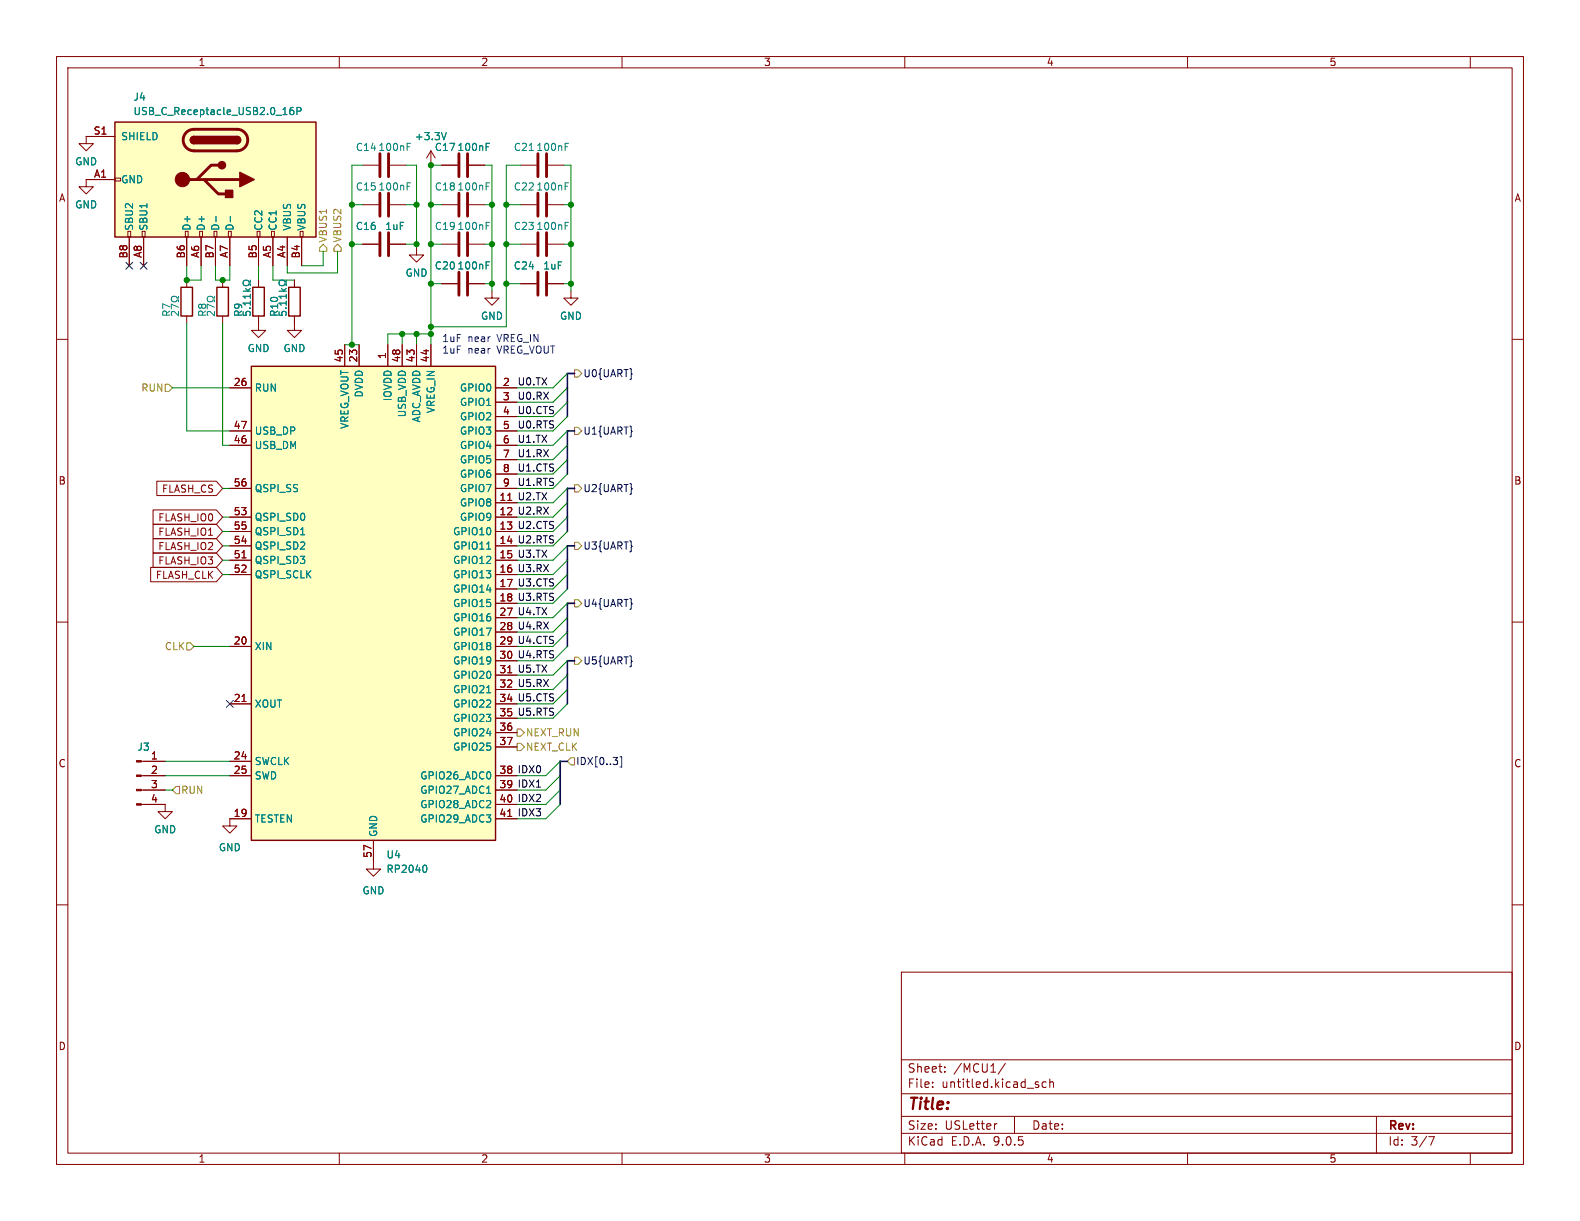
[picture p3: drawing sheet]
<svg xmlns="http://www.w3.org/2000/svg" width="279mm" height="216mm" viewBox="0 0 279 216" stroke-linecap="round" stroke-linejoin="round" font-family="sans-serif">
<g fill="none" stroke="#840000" stroke-width=".18">
<path d="M10 10h259.4v195.9h-259.4zM12 12h255.4v191.9h-255.4zM60 10v2M110 10v2M160 10v2M210 10v2M260 10v2M15.2 31.8v1.2h1.3l-1.3 1.3-1.2-1.3h1.2M15.2 24.1v1.3h1.3l-1.3 1.3-1.2-1.3h1.2M76.2 29.2h.1M76.2 26.7l-.8 1.2M76.2 26.7l.8 1.2"/>
<path d="M76.2 26.7v2.5M39.4 49.5v1.3M39.4 55.9v1.3M64.1 43.2h2.8M69 43.2h2.8M73.7 43.8v1.3h1.2l-1.2 1.3-1.3-1.3h1.3M10 60h2M267.4 60h2M10 110h2M267.4 110h2M40.6 144.8v1.3h1.3l-1.3 1.2-1.2-1.2h1.2M10 160h2"/>
<path d="M159.4 171.9h108v32h-108zM267.4 160h2M159.4 197.4h108M159.4 193.4h108M159.4 187.4h108M164.9 192.1v.2M164.9 191.4v.1M167.1 189.4v.2M167.1 188.7v.1M176.3 198.7l-.3 .1M177.8 188l-1.3 1.9M179.4 197.4v3"/>
<path d="M183.6 191.9v.3M185 191.4l-.4-.1-.3 .3v.4l.1 .2h.6M185.6 191.4l.3-.1 .3 .1 .1 .9M185.6 190.8v1.5M243.4 197.4v6.5M60 203.9v2M110 203.9v2M159.4 200.4h108M160 203.9v2M210 203.9v2M252.6 201h1l-.6 1.5M260 203.9v2"/>
</g>
<path d="M78.9 23.4l-.4 1.3M36.6 53.8l1.3 .5M37.3 53.4l.4-.3h.2v.3M37.9 55.1v.7l-.7-.7M37.9 52.4v.3h-.2a.54 .54 0 0 0-.8-.3 .54 .54 0 0 0-.2 .8l.3 .2" fill="none" stroke="#008484" stroke-width=".18"/>
<path d="M67.2 41.1v4.1M68.7 41.1v4.1" fill="none" stroke="#840000" stroke-width=".51"/>
<path d="M38.4 50.8h2v5.1h-2z" fill="none" stroke="#840000" stroke-width=".25"/>
<path d="M20.3 21.6h35.6v20.3h-35.6z" fill="#ffffc2"/>
<g fill="none" stroke="#840000" stroke-width=".18">
<path d="M15.2 24.1h5.1M15.2 31.8h5.1M20.3 31.5h1v.5h-1zM64.1 36.2h2.8M64.1 29.2h2.8M69 36.2h2.8M69 29.2h2.8M78.1 36.2h2.8M78.1 29.2h2.8M82.9 36.2h2.8M82.9 29.2h2.8M92.1 36.2h2.8"/>
<path d="M92.1 29.2h2.8M96.9 36.2h2.8M96.9 29.2h2.8M22.6 40.9h.5v1h-.5zM22.9 41.9v5.1M25.1 40.9h.6v1h-.6zM25.4 41.9v5.1M32.8 40.9h.5v1h-.5zM33 41.9v5.1M35.3 40.9h.5v1h-.5zM35.6 41.9v5.1M37.8 40.9h.6v1h-.6z"/>
<path d="M38.1 41.9v5.1M40.4 40.9h.5v1h-.5zM40.6 41.9v5.1M45.5 40.9h.5v1h-.5zM45.7 57.2v1.2h1.3l-1.3 1.3-1.3-1.3h1.3M45.7 41.9v5.1M48 40.9h.5v1h-.5zM48.3 41.9v5.1M49.5 43.7h.9M50 43.5v.8l-.9-.3M50 44.8v.6M50.4 44.6l-1.3 .5 1.3 .4"/>
<path d="M50.8 41.9v5.1M52.1 55.9v2.5h1.2l-1.2 1.3-1.3-1.3h1.3M52.1 49.5v1.3M53.1 40.9h.5v1h-.5zM53.3 41.9v5.1M78.1 43.2h2.8M82.9 43.2h2.8M87 51.4v1.3h1.3l-1.3 1.3-1.3-1.3h1.3M92.1 50.2h2.8M92.1 43.2h2.8M96.9 50.2h2.8M96.9 43.2h2.8"/>
<path d="M101 51.4v1.3h1.2l-1.2 1.3-1.3-1.3h1.3M25 134.6h4.2M25 137.2h4.2M25 139.7h4.2M25 142.2h4.2"/>
</g>
<path d="M20.3 21.6h35.6v20.3h-35.6zM34.3 24.1a.64 .64 0 0 0-.6 .7 .64 .64 0 0 0 .6 .6M41.9 24.1a.64 .64 0 0 1 .6 .7 .64 .64 0 0 1-.6 .6M51.1 50.8h2v5.1h-2z" fill="none" stroke="#840000" stroke-width=".25"/>
<g fill="none" stroke="#840000" stroke-width=".51">
<path d="M32.3 31.8h10.1M32.9 23.4l.6-.4 .6-.1h7.8a1.91 1.91 0 0 1 1.9 1.9 1.91 1.91 0 0 1-1.9 1.9h-7.6a1.91 1.91 0 0 1-1.8-1.2 1.91 1.91 0 0 1 .4-2.1zM36.1 31.8l2.5 2.5h1.3M38.6 29.2h-1.3l-2.5 2.6M67.2 27.2v4M67.2 34.2v4M68.7 27.2v4M68.7 34.2v4M81.2 27.2v4M81.2 34.2v4M82.7 27.2v4M82.7 34.2v4"/>
<path d="M95.1 27.2v4M95.1 34.2v4M96.6 27.2v4M96.6 34.2v4M81.2 41.1v4.1M82.7 41.1v4.1M95.1 41.1v4.1M95.1 48.1v4.1M96.6 41.1v4.1M96.6 48.1v4.1"/>
</g>
<g fill="#840000" stroke="#840000" stroke-width=".25">
<path d="M34.3 24.1h7.6v1.3h-7.6z"/>
<path d="M41.9 24.1a.64 .64 0 0 1 .6 .7 .64 .64 0 0 1-.6 .6z"/>
<path d="M33.8 24.3l.5-.2v1.3a.63 .63 0 0 1-.6-.4 .63 .63 0 0 1 .1-.7z"/>
<path d="M42.4 30.5l2.6 1.3-2.6 1.2z"/>
<path d="M39.9 33.7h1.2v1.2h-1.2z"/>
<circle cx="39.2" cy="29.2" r=".63"/>
</g>
<g fill="#840000" stroke="#840000" stroke-width=".18">
<path d="M24.1 134.5h.9v.2h-.9z"/>
<path d="M24.1 137h.9v.3h-.9z"/>
<path d="M24.1 139.6h.9v.2h-.9z"/>
<path d="M24.1 142.1h.9v.3h-.9z"/>
<circle cx="32.3" cy="31.7" r="1.27"/>
</g>
<g fill="none" stroke="#008484" stroke-width=".18">
<path d="M51.8 19l-.3 .1a.86 .86 0 0 0 0 1.2l.4-.2 .1-.4-.3-.2h-.3l-.2 .2M52.5 19.7l.6-.1 .1-.2v-.3l-.7-.1v1.3M38.2 38.3v.9M40.7 38.3v.9M72 32.9h.4M72 32.3h.6M72 25.9h.4M72 25.3h.6M86 32.9h.4M86 32.3h.6M86 25.9h.4M86 25.3h.6"/>
<path d="M86 39.9h.4M86 39.3h.6M93.6 26.6h.7M99.9 32.9h.5M99.9 32.3h.6M99.9 25.9h.5M99.9 25.3h.6M99.9 39.9h.5M99.9 39.3h.6M49.3 53.6h1.3M49.3 52.4h1.3M49.3 51.5h1.3"/>
<path d="M49.8 51l.5 .5M50 55.1h.4l.2 .1v.4l-.1 .2M50.5 54.5h.1M50.6 49.6v.3h-.2a.54 .54 0 0 0-.8-.3 .54 .54 0 0 0-.2 .7 .58 .58 0 0 0 1-.1h.2v.3M50.6 52v.8M50.6 53.2v.8M50.6 51l-.5 .4"/>
</g>
<path d="M44.4 64.8h43.2v83.8h-43.2z" fill="#ffffc2"/>
<path d="M32 50.8h2v5.1h-2zM44.7 50.8h2v5.1h-2zM44.4 64.8h43.2v83.8h-43.2z" fill="none" stroke="#840000" stroke-width=".25"/>
<g fill="none" stroke="#840000" stroke-width=".18">
<path d="M15.2 24.1h5.1M15.2 31.8h5.1M76.2 29.2h.1M78.1 29.2h2.8M82.9 29.2h2.8M22.9 41.9v5.1M25.4 41.9v5.1M33 41.9v5.1M33 49.5v1.3M33 55.9v1.3M35.6 41.9v5.1M38.1 41.9v5.1"/>
<path d="M40.6 41.9v5.1M45.7 41.9v5.1M45.7 49.5v1.3M45.7 55.9v1.3M48.3 41.9v5.1M49.5 43.7h.9M50 43.5v.8l-.9-.3M50 44.8v.6M50.4 44.6l-1.3 .5 1.3 .4M50.8 41.9v5.1M52.1 49.5v1.3M52.1 55.9v1.3"/>
<path d="M53.3 41.9v5.1M64.1 43.2h2.8M69 43.2h2.8M78.1 50.2h2.8M82.9 50.2h2.8M92.1 50.2h2.8M96.9 50.2h2.8M40.6 68.6h3.8M40.6 76.2h3.8M40.6 78.7h3.8M61 61v3.8M63.5 61v3.8"/>
<path d="M68.6 61v3.8M71.1 61v3.8M73.7 61v3.8M76.2 61v3.8M87.6 68.6h3.8M87.6 76.2h3.8M87.6 78.7h3.8M87.6 71.1h3.8M87.6 73.7h3.8M27.1 90.2h11.2l1.1 1.2-1.1 1.3h-11.2zM27.1 95.2h11.2l1.1 1.3-1.1 1.3h-11.2zM27.1 92.7h11.2l1.1 1.3-1.1 1.3h-11.2z"/>
<path d="M27.1 97.8h11.2l1.1 1.3-1.1 1.2h-11.2zM27.7 85.1h10.6l1.1 1.3-1.1 1.2h-10.6zM40.6 86.4h3.8M40.6 91.4h3.8M40.6 94h3.8M40.6 96.5h3.8M40.6 99.1h3.8M42.8 98.6h.7M87.6 86.4h3.8M87.6 91.4h3.8M87.6 94h3.8M87.6 96.5h3.8"/>
<path d="M87.6 99.1h3.8M87.6 81.3h3.8M87.6 83.8h3.8M87.6 88.9h3.8M89.8 88.5h.7M26.6 100.3h11.7l1.1 1.3-1.1 1.3h-11.7zM40.6 101.6h3.8M40.6 114.3h3.8M87.6 101.6h3.8M87.6 114.3h3.8M87.6 104.1h3.8M87.6 106.7h3.8"/>
<path d="M87.6 109.2h3.8M87.6 111.8h3.8M87.6 116.8h3.8M87.6 119.4h3.8M89.8 119h.7M25.4 134.6h3.8M25.4 137.2h3.8M25.4 139.7h3.8M40.6 124.5h3.8M40.6 134.6h3.8M40.6 137.2h3.8M42.8 124h.7"/>
<path d="M87.6 124.5h3.8M87.6 137.2h3.8M87.6 121.9h3.8M87.6 127h3.8M87.6 129.5h3.8M87.6 132.1h3.8M87.6 139.7h3.8M25.4 142.2h3.8v1.3h1.3l-1.3 1.3-1.3-1.3h1.3M40.6 144.8h3.8M66 148.6v5.1h1.3l-1.3 1.2-1.2-1.2h1.2M87.6 144.8h3.8M87.6 142.2h3.8"/>
<path d="M89.8 144.4h.7"/>
</g>
<g fill="none" stroke="#008484" stroke-width=".18">
<path d="M51.8 19l-.3 .1a.86 .86 0 0 0 0 1.2l.4-.2 .1-.4-.3-.2h-.3l-.2 .2M52.5 19.7l.6-.1 .1-.2v-.3l-.7-.1v1.3M38.2 38.3v.9M40.7 38.3v.9M78.9 23.4l-.4 1.3M86 25.9h.4M86 25.3h.6M30.3 53.8l1.3 .5M31.6 52.4v.3h-.3a.54 .54 0 0 0-.7-.3 .54 .54 0 0 0-.2 .8 .58 .58 0 0 0 .9-.1h.3v.3M31.6 55.1v.7l-.8-.7M43 53.6h1.3M43 51.5h1.3"/>
<path d="M43.4 51l.5 .5M43.6 55.1h.4l.2 .1 .1 .4-.2 .2M44.1 54.5h.2M44.3 49.6v.3h-.3a.54 .54 0 0 0-.7-.3 .54 .54 0 0 0-.2 .7 .58 .58 0 0 0 .9-.1h.3v.3M44.3 52v.8M44.3 53.2v.8M44.3 52.4h-1.3l.4 .4M44.3 51l-.5 .4M49.3 53.6h1.3M49.3 52.4h1.3M49.3 51.5h1.3M49.8 51l.5 .5"/>
<path d="M50 55.1h.4l.2 .1v.4l-.1 .2M50.5 54.5h.1M50.6 49.6v.3h-.2a.54 .54 0 0 0-.8-.3 .54 .54 0 0 0-.2 .7 .58 .58 0 0 0 1-.1h.2v.3M50.6 52v.8M50.6 53.2v.8M50.6 51l-.5 .4M86 46.9h.4M86 46.3h.6M53.2 94.6h.7M86.1 97.1h.7M86.1 122.5h.7M75.2 153a.79 .79 0 0 1 0 1.2"/>
<path d="M86.1 140.3h.7"/>
</g>
<path d="M81.2 48.1v4.1M82.7 48.1v4.1" fill="none" stroke="#840000" stroke-width=".51"/>
<g fill="none" stroke="#848400" stroke-width=".18">
<path d="M57.1 43.2l.7 .6v.7h-1.3v-.7zM59.7 43.2l.6 .6v.7h-1.2v-.7zM29.2 67.9h.6l.7 .7-.7 .6h-.6zM101.6 65.4h.6l.7 .6-.7 .7h-.6zM101.6 75.6h.6l.7 .6-.7 .6h-.6zM101.6 85.7h.6l.7 .7-.7 .6h-.6zM101.6 95.9h.6l.7 .6-.7 .7h-.6zM33 113.7h.7l.6 .6-.6 .6h-.7zM101.6 106h.6l.7 .7-.7 .6h-.6zM101.6 116.2h.6l.7 .6-.7 .7h-.6zM30.5 139.7l.6-.6h.6v1.2h-.6zM91.4 128.9h.7l.6 .6-.6 .7h-.7z"/>
<path d="M91.4 131.4h.7l.6 .7-.6 .6h-.7zM100.3 134.6l.7-.6h.6v1.3h-.6z"/>
</g>
<path d="M22.3 46.4l1.2 1.2M23.5 46.4l-1.2 1.2M24.8 46.4l1.2 1.2M26 46.4l-1.2 1.2M40 123.9l1.2 1.2M41.2 123.9l-1.2 1.2M108.4 133.9h.8l-.4 .5M109.1 134.5v.6M109.6 133.8h.3v1.8h-.3" fill="none" stroke="#000084" stroke-width=".18"/>
<path d="M101.6 66h-1.3v7.7M101.6 76.2h-1.3v7.6M101.6 86.4h-1.3v7.6M101.6 96.5h-1.3v7.6M101.6 106.7h-1.3v7.6M101.6 116.8h-1.3v7.7M100.3 134.6h-1.2v7.6" fill="none" stroke="#000084" stroke-width=".3"/>
<g fill="none" stroke="#008400" stroke-width=".18">
<path d="M62.2 36.2h1.9M64.1 29.2h-1.9v31.8M71.8 29.2h1.9v14.6M71.8 36.2h1.9M76.2 36.2h1.9M78.1 29.2h-1.9v31.8M85.7 29.2h1.3v22.2M85.7 36.2h1.3M89.5 36.2h2.6M92.1 29.2h-2.6v28.6h-13.3M99.7 29.2h1.3v22.2M99.7 36.2h1.3"/>
<path d="M33 47v2.5h2.6v-2.5M33 57.2v19h7.6M38.1 47v2.5h2.5v-2.5M39.4 57.2v21.5h1.2M45.7 47v2.5M48.3 47v2.5h3.8M57.1 44.5v2.5h-3.8M59.7 44.5v3.8h-8.9v-1.3M62.2 43.2h1.9M71.1 59.1v1.9M71.8 43.2h1.9M73.7 59.1v1.9"/>
<path d="M76.2 50.2h1.9M76.2 59.1h-7.6v1.9M76.2 43.2h1.9M85.7 50.2h1.3M85.7 43.2h1.3M89.5 50.2h2.6M89.5 43.2h2.6M99.7 50.2h1.3M99.7 43.2h1.3M30.5 68.6h10.1M61 61h2.5M100.3 66l-2.5 2.6h-6.4"/>
<path d="M100.3 78.7l-2.5 2.6h-6.4M100.3 76.2l-2.5 2.5h-6.4M100.3 71.1l-2.5 2.6h-6.4M100.3 68.6l-2.5 2.5h-6.4M100.3 73.7l-2.5 2.5h-6.4M39.4 94h1.2M39.4 86.4h1.2M39.4 91.4h1.2M39.4 99.1h1.2M39.4 96.5h1.2M100.3 91.4l-2.5 2.6h-6.4M100.3 83.8l-2.5 2.6h-6.4"/>
<path d="M100.3 81.3l-2.5 2.5h-6.4M100.3 88.9l-2.5 2.5h-6.4M100.3 86.4l-2.5 2.5h-6.4M100.3 99.1l-2.5 2.5h-6.4M100.3 96.5l-2.5 2.6h-6.4M100.3 94l-2.5 2.5h-6.4M34.3 114.3h6.3M39.4 101.6h1.2M100.3 101.6l-2.5 2.5h-6.4M100.3 104.1l-2.5 2.6h-6.4M100.3 116.8l-2.5 2.6h-6.4M100.3 111.8l-2.5 2.5h-6.4"/>
<path d="M100.3 119.4l-2.5 2.5h-6.4M100.3 106.7l-2.5 2.5h-6.4M100.3 109.2l-2.5 2.6h-6.4M100.3 114.3l-2.5 2.5h-6.4M29.2 137.2h11.4M29.2 134.6h11.4M29.2 139.7h1.3M99.1 134.6l-2.6 2.6h-5.1M99.1 137.2l-2.6 2.5h-5.1M99.1 139.7l-2.6 2.5h-5.1M100.3 121.9l-2.5 2.6h-6.4M100.3 124.5l-2.5 2.5h-6.4"/>
<path d="M99.1 142.2l-2.6 2.6h-5.1"/>
</g>
<g fill="#008400" stroke="#008400" stroke-width=".18">
<circle cx="62.2" cy="36.2" r=".46"/>
<circle cx="62.2" cy="43.2" r=".46"/>
<circle cx="33" cy="49.5" r=".46"/>
<circle cx="71.1" cy="59.1" r=".46"/>
<circle cx="76.2" cy="57.8" r=".46"/>
<circle cx="76.2" cy="59.1" r=".46"/>
<circle cx="73.7" cy="59.1" r=".46"/>
<circle cx="39.4" cy="49.5" r=".46"/>
<circle cx="62.2" cy="61" r=".46"/>
<circle cx="89.5" cy="43.2" r=".46"/>
<circle cx="89.5" cy="50.2" r=".46"/>
<circle cx="87" cy="50.2" r=".46"/>
<circle cx="101" cy="50.2" r=".46"/>
<circle cx="76.2" cy="50.2" r=".46"/>
<circle cx="73.7" cy="43.2" r=".46"/>
<circle cx="76.2" cy="43.2" r=".46"/>
<circle cx="76.2" cy="36.2" r=".46"/>
<circle cx="87" cy="36.2" r=".46"/>
<circle cx="76.2" cy="29.2" r=".46"/>
<circle cx="73.7" cy="36.2" r=".46"/>
<circle cx="101" cy="36.2" r=".46"/>
<circle cx="87" cy="43.2" r=".46"/>
<circle cx="101" cy="43.2" r=".46"/>
<circle cx="89.5" cy="36.2" r=".46"/>
</g>
<text font-size="2.8" fill="#840000" x="160.4" y="196.8">Title:</text>
<g font-size="2.1" fill="#840000">
<text x="160.4" y="189.9">Sheet:</text>
<text x="168.6" y="189.9">/MCU1/</text>
<text x="160.4" y="192.6">File:</text>
<text x="166.5" y="192.6">untitled.kicad_sch</text>
<text x="160.4" y="202.8">KiCad</text>
<text x="160.4" y="200">Size:</text>
<text x="167.1" y="200">USLetter</text>
<text x="168.1" y="202.8">E.D.A.</text>
<text x="175.7" y="202.8">9.0.5</text>
<text x="182.4" y="200">Date:</text>
<text x="245.4" y="200.2">Rev:</text>
<text x="245.4" y="202.8">Id:</text>
<text x="249.5" y="202.8">3/7</text>
</g>
<g font-size="1.8" fill="#840000">
<text x="35" y="11.9">1</text>
<text x="85" y="11.9">2</text>
<text x="135" y="11.9">3</text>
<text x="185" y="11.9">4</text>
<text x="235" y="11.9">5</text>
<text x="16.5" y="23.9">S1</text>
<text x="10.3" y="35.9">A</text>
<text x="16.5" y="31.5">A1</text>
<text x="267.7" y="35.9">A</text>
<text x="22.6" y="45.8" transform="rotate(-90 22.6 45.8)">B8</text>
<text x="25.1" y="45.7" transform="rotate(-90 25.1 45.7)">A8</text>
<text x="32.8" y="45.8" transform="rotate(-90 32.8 45.8)">B6</text>
<text x="35.3" y="45.7" transform="rotate(-90 35.3 45.7)">A6</text>
<text x="37.8" y="45.8" transform="rotate(-90 37.8 45.8)">B7</text>
<text x="40.4" y="45.7" transform="rotate(-90 40.4 45.7)">A7</text>
<text x="45.5" y="45.8" transform="rotate(-90 45.5 45.8)">B5</text>
<text x="48" y="45.7" transform="rotate(-90 48 45.7)">A5</text>
<text x="53.1" y="45.8" transform="rotate(-90 53.1 45.8)">B4</text>
<text x="60.7" y="64.2" transform="rotate(-90 60.7 64.2)">45</text>
<text x="63.2" y="64.2" transform="rotate(-90 63.2 64.2)">23</text>
<text x="68.3" y="63.6" transform="rotate(-90 68.3 63.6)">1</text>
<text x="70.9" y="64.2" transform="rotate(-90 70.9 64.2)">48</text>
<text x="73.4" y="64.2" transform="rotate(-90 73.4 64.2)">43</text>
<text x="75.9" y="64.2" transform="rotate(-90 75.9 64.2)">44</text>
<text x="41.2" y="68.3">26</text>
<text x="88.8" y="68.3">2</text>
<text x="88.8" y="70.9">3</text>
<text x="41.2" y="75.9">47</text>
<text x="88.8" y="73.4">4</text>
<text x="88.8" y="75.9">5</text>
<text x="41.2" y="78.5">46</text>
<text x="88.8" y="78.5">6</text>
<text x="88.8" y="81">7</text>
<text x="88.8" y="83.6">8</text>
<text x="10.3" y="85.9">B</text>
<text x="28.5" y="87.3">FLASH_CS</text>
<text x="41.2" y="86.1">56</text>
<text x="88.2" y="88.6">11</text>
<text x="88.8" y="86.1">9</text>
<text x="267.7" y="85.9">B</text>
<text x="27.9" y="92.4">FLASH_IO0</text>
<text x="27.9" y="94.9">FLASH_IO1</text>
<text x="41.2" y="91.2">53</text>
<text x="41.2" y="93.7">55</text>
<text x="88.2" y="91.2">12</text>
<text x="88.2" y="93.7">13</text>
<text x="27.9" y="97.5">FLASH_IO2</text>
<text x="27.9" y="100">FLASH_IO3</text>
<text x="41.2" y="96.3">54</text>
<text x="41.2" y="98.8">51</text>
<text x="41.2" y="101.3">52</text>
<text x="88.2" y="96.3">14</text>
<text x="88.2" y="98.8">15</text>
<text x="88.2" y="101.3">16</text>
<text x="27.5" y="102.6">FLASH_CLK</text>
<text x="88.2" y="103.9">17</text>
<text x="88.2" y="106.4">18</text>
<text x="88.2" y="109">27</text>
<text x="88.2" y="111.5">28</text>
<text x="41.2" y="114">20</text>
<text x="88.2" y="114">29</text>
<text x="88.2" y="116.6">30</text>
<text x="88.2" y="119.1">31</text>
<text x="41.2" y="124.2">21</text>
<text x="88.2" y="121.7">32</text>
<text x="88.2" y="124.2">34</text>
<text x="88.2" y="126.7">35</text>
<text x="88.2" y="129.3">36</text>
<text x="88.2" y="131.8">37</text>
<text x="10.3" y="135.9">C</text>
<text x="26.6" y="134.4">1</text>
<text x="26.6" y="136.9">2</text>
<text x="41.2" y="134.4">24</text>
<text x="41.2" y="136.9">25</text>
<text x="88.2" y="136.9">38</text>
<text x="267.7" y="135.9">C</text>
<text x="26.6" y="139.4">3</text>
<text x="26.6" y="142">4</text>
<text x="88.2" y="139.4">39</text>
<text x="88.2" y="142">40</text>
<text x="41.2" y="144.5">19</text>
<text x="88.2" y="144.5">41</text>
<text x="65.8" y="151.8" transform="rotate(-90 65.8 151.8)">57</text>
<text x="10.3" y="185.9">D</text>
<text x="267.7" y="185.9">D</text>
<text x="35" y="205.8">1</text>
<text x="85" y="205.8">2</text>
<text x="135" y="205.8">3</text>
<text x="185" y="205.8">4</text>
<text x="235" y="205.8">5</text>
</g>
<g font-size="1.8" fill="#008484">
<text x="23.5" y="18">J4</text>
<text x="23.5" y="20.5">USB_C_Receptacle_USB2.0_16P</text>
<text x="13.2" y="29.4">GND</text>
<text x="21.3" y="25">SHIELD</text>
<text x="62.8" y="26.9">C14</text>
<text x="66.8" y="26.9">100nF</text>
<text x="73.3" y="25">+3.3V</text>
<text x="76.8" y="26.9">C17</text>
<text x="80.8" y="26.9">100nF</text>
<text x="90.8" y="26.9">C21</text>
<text x="94.8" y="26.9">100nF</text>
<text x="21.3" y="32.6">GND</text>
<text x="62.8" y="33.9">C15</text>
<text x="66.8" y="33.9">100nF</text>
<text x="76.8" y="33.9">C18</text>
<text x="80.8" y="33.9">100nF</text>
<text x="90.8" y="33.9">C22</text>
<text x="94.8" y="33.9">100nF</text>
<text x="13.2" y="37.1">GND</text>
<text x="23.7" y="40.9" transform="rotate(-90 23.7 40.9)">SBU2</text>
<text x="26.3" y="40.9" transform="rotate(-90 26.3 40.9)">SBU1</text>
<text x="33.9" y="40.9" transform="rotate(-90 33.9 40.9)">D+</text>
<text x="36.4" y="40.9" transform="rotate(-90 36.4 40.9)">D+</text>
<text x="39" y="40.9" transform="rotate(-90 39 40.9)">D-</text>
<text x="41.5" y="40.9" transform="rotate(-90 41.5 40.9)">D-</text>
<text x="46.6" y="40.9" transform="rotate(-90 46.6 40.9)">CC2</text>
<text x="49.1" y="40.9" transform="rotate(-90 49.1 40.9)">CC1</text>
<text x="51.7" y="40.9" transform="rotate(-90 51.7 40.9)">VBUS</text>
<text x="54.2" y="40.9" transform="rotate(-90 54.2 40.9)">VBUS</text>
<text x="62.8" y="40.9">C16</text>
<text x="68" y="40.9">1uF</text>
<text x="76.8" y="40.9">C19</text>
<text x="80.8" y="40.9">100nF</text>
<text x="90.8" y="40.9">C23</text>
<text x="94.8" y="40.9">100nF</text>
<text x="76.8" y="47.9">C20</text>
<text x="80.8" y="47.9">100nF</text>
<text x="90.8" y="47.9">C24</text>
<text x="96" y="47.9">1uF</text>
<text x="71.6" y="49.1">GND</text>
<text x="30.3" y="56.1" transform="rotate(-90 30.3 56.1)">R7</text>
<text x="36.7" y="56.1" transform="rotate(-90 36.7 56.1)">R8</text>
<text x="43" y="56.1" transform="rotate(-90 43 56.1)">R9</text>
<text x="49.4" y="56.1" transform="rotate(-90 49.4 56.1)">R10</text>
<text x="85" y="56.7">GND</text>
<text x="98.9" y="56.7">GND</text>
<text x="43.7" y="62.5">GND</text>
<text x="50" y="62.5">GND</text>
<text x="45" y="69.4">RUN</text>
<text x="64.4" y="70.4" transform="rotate(-90 64.4 70.4)">DVDD</text>
<text x="69.4" y="71" transform="rotate(-90 69.4 71)">IOVDD</text>
<text x="81.2" y="69.4">GPIO0</text>
<text x="81.2" y="72">GPIO1</text>
<text x="45" y="77.1">USB_DP</text>
<text x="61.8" y="75.9" transform="rotate(-90 61.8 75.9)">VREG_VOUT</text>
<text x="72" y="73.9" transform="rotate(-90 72 73.9)">USB_VDD</text>
<text x="74.5" y="74.8" transform="rotate(-90 74.5 74.8)">ADC_AVDD</text>
<text x="77.1" y="73.2" transform="rotate(-90 77.1 73.2)">VREG_IN</text>
<text x="81.2" y="74.5">GPIO2</text>
<text x="81.2" y="77.1">GPIO3</text>
<text x="45" y="79.6">USB_DM</text>
<text x="81.2" y="79.6">GPIO4</text>
<text x="81.2" y="82.1">GPIO5</text>
<text x="45" y="87.2">QSPI_SS</text>
<text x="81.2" y="84.7">GPIO6</text>
<text x="81.2" y="87.2">GPIO7</text>
<text x="81.2" y="89.8">GPIO8</text>
<text x="45" y="92.3">QSPI_SD0</text>
<text x="45" y="94.8">QSPI_SD1</text>
<text x="80" y="94.8">GPIO10</text>
<text x="81.2" y="92.3">GPIO9</text>
<text x="45" y="97.4">QSPI_SD2</text>
<text x="45" y="99.9">QSPI_SD3</text>
<text x="80" y="97.4">GPIO11</text>
<text x="80" y="99.9">GPIO12</text>
<text x="45" y="102.5">QSPI_SCLK</text>
<text x="80" y="102.5">GPIO13</text>
<text x="80" y="105">GPIO14</text>
<text x="80" y="107.5">GPIO15</text>
<text x="80" y="110.1">GPIO16</text>
<text x="80" y="112.6">GPIO17</text>
<text x="45" y="115.2">XIN</text>
<text x="80" y="115.2">GPIO18</text>
<text x="80" y="117.7">GPIO19</text>
<text x="45" y="125.3">XOUT</text>
<text x="80" y="120.2">GPIO20</text>
<text x="80" y="122.8">GPIO21</text>
<text x="80" y="125.3">GPIO22</text>
<text x="80" y="127.9">GPIO23</text>
<text x="80" y="130.4">GPIO24</text>
<text x="24.2" y="132.9">J3</text>
<text x="45" y="135.5">SWCLK</text>
<text x="80" y="132.9">GPIO25</text>
<text x="45" y="138">SWD</text>
<text x="74.2" y="138">GPIO26_ADC0</text>
<text x="74.2" y="140.6">GPIO27_ADC1</text>
<text x="74.2" y="143.1">GPIO28_ADC2</text>
<text x="27.2" y="147.5">GND</text>
<text x="45" y="145.6">TESTEN</text>
<text x="66.9" y="148.1" transform="rotate(-90 66.9 148.1)">GND</text>
<text x="74.2" y="145.6">GPIO29_ADC3</text>
<text x="38.6" y="150.7">GND</text>
<text x="68.2" y="152">U4</text>
<text x="68.2" y="154.5">RP2040</text>
<text x="64" y="158.3">GND</text>
</g>
<g font-size="1.8" fill="#848400">
<text x="58" y="43" transform="rotate(-90 58 43)">VBUS1</text>
<text x="60.6" y="43" transform="rotate(-90 60.6 43)">VBUS2</text>
<text x="24.9" y="69.4">RUN</text>
<text x="29.1" y="115.2">CLK</text>
<text x="92.9" y="130.4">NEXT_RUN</text>
<text x="92.9" y="132.9">NEXT_CLK</text>
<text x="31.9" y="140.6">RUN</text>
</g>
<g font-size="1.8" fill="#0000c2">
<text x="78.1" y="60.6">1uF</text>
<text x="78.1" y="62.6">1uF</text>
<text x="82.7" y="60.6">near</text>
<text x="82.7" y="62.6">near</text>
<text x="88.1" y="60.6">VREG_IN</text>
<text x="88.1" y="62.6">VREG_VOUT</text>
</g>
<g font-size="1.8">
<text x="91.4" y="68.2">U0.TX</text>
<text x="91.4" y="70.8">U0.RX</text>
<text x="91.4" y="73.3">U0.CTS</text>
<text x="91.4" y="75.9">U0.RTS</text>
<text x="91.4" y="78.4">U1.TX</text>
<text x="91.4" y="80.9">U1.RX</text>
<text x="91.4" y="83.5">U1.CTS</text>
<text x="91.4" y="88.6">U2.TX</text>
<text x="91.4" y="86">U1.RTS</text>
<text x="91.4" y="91.1">U2.RX</text>
<text x="91.4" y="93.6">U2.CTS</text>
<text x="91.4" y="101.3">U3.RX</text>
<text x="91.4" y="96.2">U2.RTS</text>
<text x="91.4" y="98.7">U3.TX</text>
<text x="91.4" y="103.8">U3.CTS</text>
<text x="91.4" y="106.3">U3.RTS</text>
<text x="91.4" y="108.9">U4.TX</text>
<text x="91.4" y="111.4">U4.RX</text>
<text x="91.4" y="114">U4.CTS</text>
<text x="91.4" y="116.5">U4.RTS</text>
<text x="91.4" y="119">U5.TX</text>
<text x="91.4" y="124.1">U5.CTS</text>
<text x="91.4" y="121.6">U5.RX</text>
<text x="91.4" y="126.7">U5.RTS</text>
<text x="91.4" y="136.8">IDX0</text>
<text x="91.4" y="141.9">IDX2</text>
<text x="91.4" y="139.4">IDX1</text>
<text x="91.4" y="144.4">IDX3</text>
</g>
<g font-size="1.8" fill="#000084">
<text x="103.1" y="66.9">U0{UART}</text>
<text x="103.1" y="77.1">U1{UART}</text>
<text x="103.1" y="87.2">U2{UART}</text>
<text x="103.1" y="97.4">U3{UART}</text>
<text x="103.1" y="107.5">U4{UART}</text>
<text x="103.1" y="117.7">U5{UART}</text>
<text x="101.8" y="135.5">IDX[0..3]</text>
</g>
</svg>
